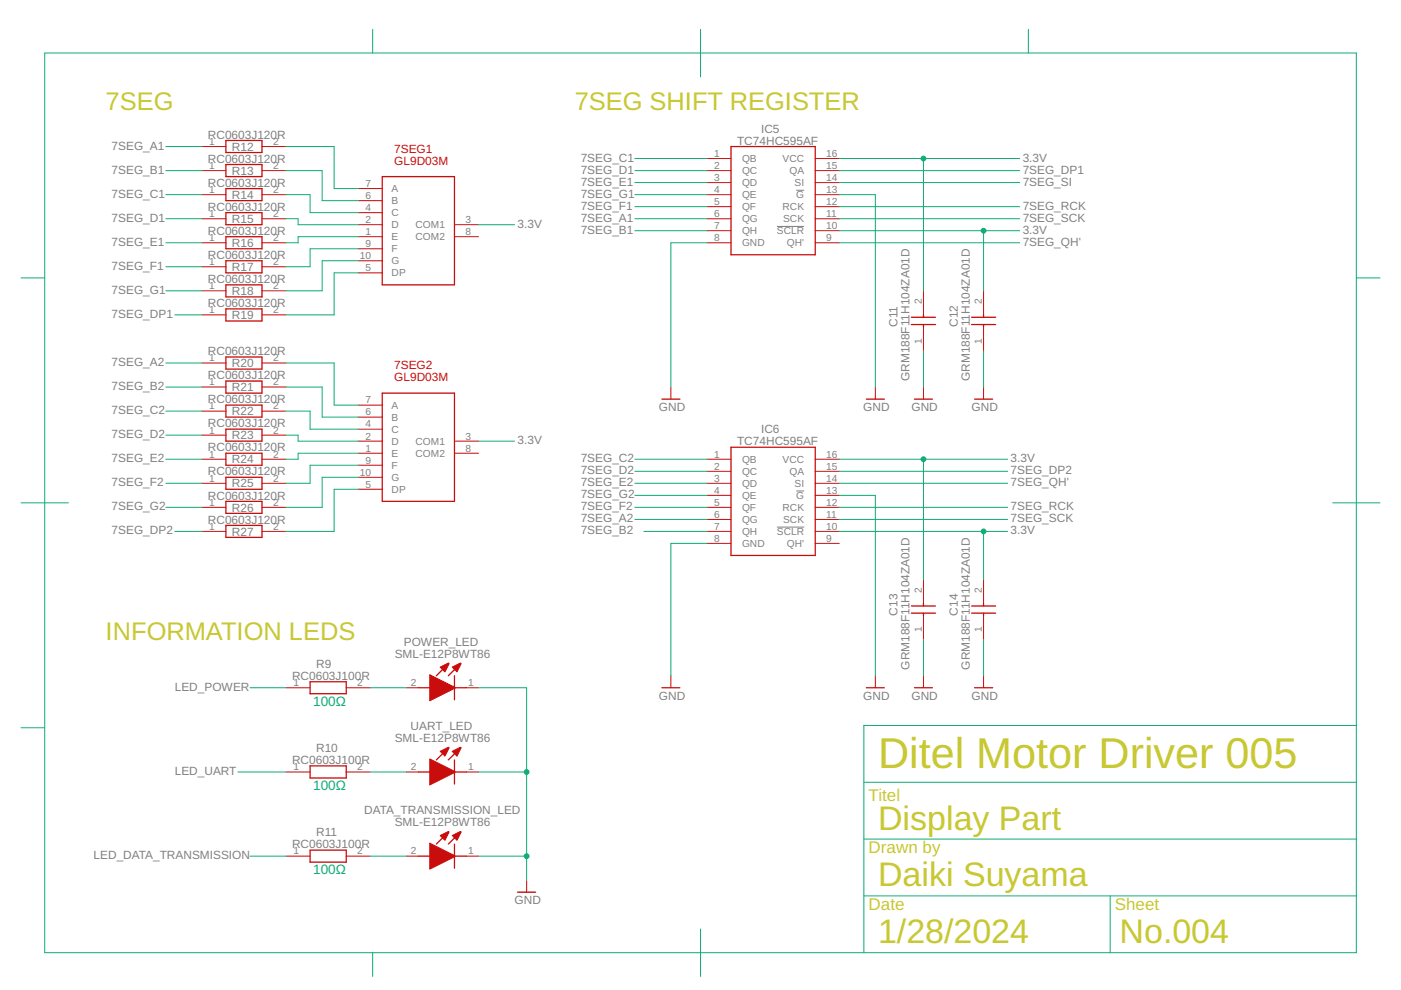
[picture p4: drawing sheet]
<svg xmlns="http://www.w3.org/2000/svg" width="297mm" height="210mm" viewBox="0 0 297 210" stroke-linecap="round" stroke-linejoin="round" font-family="sans-serif">
<path d="M164.7 48h5.8M168.8 40.3h1.7M164.7 111.8h5.8M168.8 104.1h1.7" fill="none" stroke="#808080" stroke-width=".21"/>
<g fill="none" stroke="#c90d0c" stroke-width=".28">
<path d="M47.9 34.9h7.6v2.5h-7.6zM47.9 29.8h7.6v2.5h-7.6zM47.9 40h7.6v2.5h-7.6zM81 37.4h15.4v23h-15.4zM155 31.1h17.8v22.9h-17.8zM47.9 45.1h7.6v2.5h-7.6zM47.9 50.2h7.6v2.5h-7.6zM47.9 55.3h7.6v2.5h-7.6zM47.9 60.4h7.6v2.5h-7.6zM47.9 65.5h7.6v2.6h-7.6zM47.9 75.7h7.6v2.6h-7.6zM193.2 68.8h5.1"/>
<path d="M193.2 67.3h5.1M195.8 66.8v.5M195.8 68.8v.5M206 68.8h5.1M206 67.3h5.1M208.5 66.8v.5M208.5 68.8v.5M47.9 80.8h7.6v2.6h-7.6zM47.9 85.9h7.6v2.5h-7.6zM47.9 91h7.6v2.5h-7.6zM47.9 96.1h7.6v2.5h-7.6zM81 83.4h15.4v22.9h-15.4z"/>
<path d="M140.3 84.6h3.8M155 94.8h17.8v23h-17.8zM183.7 84.6h3.8M193.9 84.6h3.8M206.6 84.6h3.9M47.9 101.2h7.6v2.5h-7.6zM47.9 106.3h7.6v2.5h-7.6zM47.9 111.4h7.6v2.5h-7.6zM193.2 130h5.1M193.2 128.5h5.1M195.8 128v.5M195.8 130v.5"/>
<path d="M206 130h5.1M206 128.5h5.1M208.5 128v.5M208.5 130v.5M65.7 144.5h7.7v2.6h-7.7zM88.7 145.8h2.5M95.1 140.7l-2.6 2.6M95.1 158.6l-2.6 2.5M96.4 143.3v5.1M96.4 145.8h2.5M97.6 140.7l-2.5 2.6M97.6 158.6l-2.5 2.5"/>
<path d="M140.3 145.8h3.8M183.7 145.8h3.8M193.9 145.8h3.8M206.6 145.8h3.9M65.7 162.4h7.7v2.6h-7.7zM88.7 163.7h2.5M95.1 176.4l-2.6 2.6M96.4 161.1v5.1M96.4 179v5.1M96.4 163.7h2.5M97.6 176.4l-2.5 2.6M65.7 180.3h7.7v2.5h-7.7z"/>
<path d="M88.7 181.5h2.5M96.4 181.5h2.5M109.7 189.2h3.9"/>
</g>
<g fill="none" stroke="#c90d0c" stroke-width=".21">
<path d="M42.8 31.1h5.1M42.8 36.2h5.1M55.5 31.1h5.1M55.5 36.2h5.1M75.9 40h5.1M149.9 36.2h5.1M149.9 33.6h5.1M149.9 38.7h5.1M172.8 36.2h5.1M172.8 33.6h5.1M172.8 38.7h5.1M42.8 41.3h5.1"/>
<path d="M42.8 46.4h5.1M42.8 51.5h5.1M42.8 56.6h5.1M55.5 41.3h5.1M55.5 46.4h5.1M55.5 51.5h5.1M55.5 56.6h5.1M75.9 42.5h5.1M75.9 45.1h5.1M75.9 47.6h5.1M75.9 50.2h5.1M75.9 52.7h5.1"/>
<path d="M75.9 55.3h5.1M75.9 57.8h5.1M96.4 47.6h5.1M96.4 50.2h5.1M149.9 41.3h5.1M149.9 46.4h5.1M149.9 51.5h5.1M149.9 43.8h5.1M149.9 48.9h5.1M172.8 41.3h5.1M172.8 46.4h5.1M172.8 51.5h5.1"/>
<path d="M172.8 43.8h5.1M172.8 48.9h5.1M42.8 61.7h5.1M42.8 66.8h5.1M42.8 77h5.1M55.5 61.7h5.1M55.5 66.8h5.1M55.5 77h5.1M195.8 61.7v5.1M195.8 69.3v5.1M208.5 61.7v5.1M208.5 69.3v5.1"/>
<path d="M42.8 82.1h5.1M42.8 87.2h5.1M42.8 92.3h5.1M42.8 97.4h5.1M55.5 82.1h5.1M55.5 87.2h5.1M55.5 92.3h5.1M55.5 97.4h5.1M75.9 85.9h5.1M75.9 88.4h5.1M75.9 91h5.1M75.9 93.5h5.1"/>
<path d="M75.9 96.1h5.1M75.9 98.6h5.1M96.4 93.5h5.1M96.4 96.1h5.1M142.2 82.1v2.5M149.9 97.4h5.1M149.9 99.9h5.1M172.8 97.4h5.1M172.8 99.9h5.1M185.6 82.1v2.5M195.8 82.1v2.5M208.5 82.1v2.5"/>
<path d="M42.8 102.5h5.1M42.8 107.6h5.1M42.8 112.7h5.1M55.5 102.5h5.1M55.5 107.6h5.1M55.5 112.7h5.1M75.9 101.2h5.1M75.9 103.7h5.1M149.9 102.5h5.1M149.9 107.6h5.1M149.9 112.7h5.1M149.9 105h5.1"/>
<path d="M149.9 110.1h5.1M149.9 115.2h5.1M172.8 102.5h5.1M172.8 107.6h5.1M172.8 112.7h5.1M172.8 105h5.1M172.8 110.1h5.1M172.8 115.2h5.1M195.8 122.9v5.1M195.8 130.5v5.1M208.5 122.9v5.1M208.5 130.5v5.1"/>
<path d="M60.6 145.8h5.1M73.4 145.8h5.1M86.1 145.8h2.6M98.9 145.8h2.6M142.2 143.3v2.5M185.6 143.3v2.5M195.8 143.3v2.5M208.5 143.3v2.5M60.6 163.7h5.1M73.4 163.7h5.1M86.1 163.7h2.6M98.9 163.7h2.6"/>
<path d="M60.6 181.5h5.1M73.4 181.5h5.1M86.1 181.5h2.6M98.9 181.5h2.6M111.7 186.6v2.6"/>
</g>
<g fill="#c90d0c" stroke="#c90d0c" stroke-width=".21">
<path d="M91.1 143.1l5.4 2.6v.2l-5.4 2.7z" fill-rule="evenodd"/>
<path d="M95.9 141.5l1.7-.9 .2 .1-.9 1.8z" fill-rule="evenodd"/>
<path d="M93.3 141.5l1.8-.9 .1 .1-.9 1.8z" fill-rule="evenodd"/>
<path d="M91.1 160.9l5.4 2.7v.2l-5.4 2.6z" fill-rule="evenodd"/>
<path d="M95.9 159.3l1.7-.9 .2 .1-.9 1.8z" fill-rule="evenodd"/>
<path d="M93.3 159.3l1.8-.9 .1 .1-.9 1.8z" fill-rule="evenodd"/>
<path d="M91.1 178.8l5.4 2.6v.2l-5.4 2.7z" fill-rule="evenodd"/>
<path d="M95.9 177.2l1.7-.9 .2 .1-.9 1.8z" fill-rule="evenodd"/>
<path d="M93.3 177.2l1.8-.9 .1 .1-.9 1.8z" fill-rule="evenodd"/>
</g>
<g fill="none" stroke="#0dab76" stroke-width=".21">
<path d="M9.5 11.2h278.1v190.8h-278.1zM79 6.2v5M148.5 6.2v10.1M218 6.2v5M35.2 36.2h7.6M35.2 31.1h7.6M60.6 36.2h7.7v6.3h7.6M60.6 31.1h10.2v8.9h5.1M134.6 33.6h15.3M134.6 36.2h15.3M134.6 38.7h15.3M177.9 33.6h38.3"/>
<path d="M177.9 36.2h38.3M177.9 38.7h38.3M195.8 33.6v28.1M4.5 58.9h5M35.2 51.5h7.6M35.2 41.3h7.6M35.2 46.4h7.6M35.2 56.6h7.6M60.6 41.3h5.1v3.8h10.2M60.6 46.4h2.6v1.2h12.7M75.9 50.2h-12.7v1.3h-2.6M75.9 52.7h-10.2v3.9h-5.1"/>
<path d="M75.9 55.3h-7.6v6.4h-7.7M75.9 57.8h-5.1v9h-10.2M101.5 47.6h7.6M134.6 41.3h15.3M134.6 48.9h15.3M134.6 46.4h15.3M134.6 43.8h15.3M149.9 51.5h-7.7v30.6M177.9 51.5h38.3M177.9 41.3h7.7v40.8M177.9 48.9h38.3M177.9 46.4h38.3"/>
<path d="M177.9 43.8h38.3M208.5 48.9v12.8M287.6 58.9h5M35.2 61.7h7.6M35.2 77h7.6M37.1 66.8h5.7M60.6 77h10.2v8.9h5.1M195.8 74.4v7.7M208.5 74.4v7.7M35.2 97.4h7.6M35.2 82.1h7.6M35.2 87.2h7.6"/>
<path d="M35.2 92.3h7.6M60.6 92.3h2.6v1.2h12.7M60.6 87.2h5.1v3.8h10.2M60.6 82.1h7.7v6.3h7.6M75.9 96.1h-12.7v1.3h-2.6M75.9 98.6h-10.2v3.9h-5.1M101.5 93.5h7.6M134.6 97.4h15.3M134.6 99.9h15.3M177.9 97.4h35.7M177.9 99.9h35.7M195.8 97.4v25.5"/>
<path d="M4.5 106.6h10M35.2 102.5h7.6M35.2 107.6h7.6M37.1 112.7h5.7M75.9 103.7h-5.1v9h-10.2M75.9 101.2h-7.6v6.4h-7.7M134.6 105h15.3M134.6 110.1h15.3M134.6 102.5h15.3M134.6 107.6h15.3M136.5 112.7h13.4M149.9 115.2h-7.7v28.1"/>
<path d="M177.9 105h7.7v38.3M177.9 112.7h35.7M177.9 110.1h35.7M177.9 102.5h35.7M177.9 107.6h35.7M208.5 112.7v10.2M282.6 106.6h10M195.8 135.6v7.7M208.5 135.6v7.7M4.5 154.3h5M53 145.8h7.6M78.5 145.8h7.6"/>
<path d="M101.5 145.8h10.2v40.8M287.6 153.8h-104.4v48.2M50.4 163.7h10.2M78.5 163.7h7.6M101.5 163.7h10.2M183.2 177.9h104.4M183.2 165.9h104.4M53 181.5h7.6M78.5 181.5h7.6M101.5 181.5h10.2M148.5 197v10M183.2 189.9h104.4"/>
<path d="M235.4 189.9v12.1M79 202v5"/>
</g>
<g fill="#0dab76" stroke="#0dab76" stroke-width=".21">
<circle cx="111.7" cy="163.7" r=".51"/>
<circle cx="111.7" cy="181.5" r=".51"/>
<circle cx="195.8" cy="33.6" r=".51"/>
<circle cx="195.8" cy="97.4" r=".51"/>
<circle cx="208.5" cy="48.9" r=".51"/>
<circle cx="208.5" cy="112.7" r=".51"/>
</g>
<text font-size="9.1" fill="#c8c832" x="186.2" y="162.8">Ditel Motor Driver 005</text>
<g font-size="7.2" fill="#c8c832">
<text x="186.2" y="175.9">Display Part</text>
<text x="186.2" y="187.9">Daiki Suyama</text>
<text x="186.2" y="200">1/28/2024</text>
<text x="237.4" y="200">No.004</text>
</g>
<g font-size="5.4" fill="#c8c832">
<text x="22.4" y="23.4">7SEG</text>
<text x="121.8" y="23.4">7SEG SHIFT REGISTER</text>
<text x="22.4" y="135.6">INFORMATION LEDS</text>
</g>
<g font-size="3.6" fill="#c8c832">
<text x="184.2" y="169.9">Titel</text>
<text x="184.2" y="180.9">Drawn by</text>
<text x="184.2" y="193">Date</text>
<text x="236.4" y="193">Sheet</text>
</g>
<g font-size="2.9" fill="#0dab76">
<text x="66.4" y="149.6">100Ω</text>
<text x="66.4" y="167.5">100Ω</text>
<text x="66.4" y="185.3">100Ω</text>
</g>
<g font-size="2.5" fill="#808080">
<text x="44.1" y="29.4">RC0603J120R</text>
<text x="161.4" y="28.1">IC5</text>
<text x="23.7" y="31.7">7SEG_A1</text>
<text x="44.1" y="34.5">RC0603J120R</text>
<text x="49.2" y="32">R12</text>
<text x="123.1" y="34.3">7SEG_C1</text>
<text x="156.3" y="30.7">TC74HC595AF</text>
<text x="216.8" y="34.3">3.3V</text>
<text x="23.7" y="36.8">7SEG_B1</text>
<text x="23.7" y="41.9">7SEG_C1</text>
<text x="44.1" y="39.6">RC0603J120R</text>
<text x="49.2" y="37.1">R13</text>
<text x="123.1" y="36.8">7SEG_D1</text>
<text x="123.1" y="39.4">7SEG_E1</text>
<text x="123.1" y="41.9">7SEG_G1</text>
<text x="216.8" y="36.8">7SEG_DP1</text>
<text x="216.8" y="39.4">7SEG_SI</text>
<text x="23.7" y="47">7SEG_D1</text>
<text x="44.1" y="44.7">RC0603J120R</text>
<text x="49.2" y="42.2">R14</text>
<text x="49.2" y="47.3">R15</text>
<text x="123.1" y="47">7SEG_A1</text>
<text x="123.1" y="44.5">7SEG_F1</text>
<text x="216.8" y="44.5">7SEG_RCK</text>
<text x="216.8" y="47">7SEG_SCK</text>
<text x="23.7" y="52.1">7SEG_E1</text>
<text x="44.1" y="49.8">RC0603J120R</text>
<text x="49.2" y="52.4">R16</text>
<text x="109.7" y="48.3">3.3V</text>
<text x="123.1" y="49.6">7SEG_B1</text>
<text x="216.8" y="49.6">3.3V</text>
<text x="216.8" y="52.1">7SEG_QH'</text>
<text x="23.7" y="57.2">7SEG_F1</text>
<text x="44.1" y="54.9">RC0603J120R</text>
<text x="49.2" y="57.5">R17</text>
<text x="23.7" y="62.3">7SEG_G1</text>
<text x="44.1" y="60">RC0603J120R</text>
<text x="44.1" y="65.1">RC0603J120R</text>
<text x="49.2" y="62.6">R18</text>
<text x="23.7" y="67.4">7SEG_DP1</text>
<text x="49.2" y="67.7">R19</text>
<text x="190.3" y="69.3" transform="rotate(-90 190.3 69.3)">C11</text>
<text x="203.1" y="69.3" transform="rotate(-90 203.1 69.3)">C12</text>
<text x="23.7" y="77.6">7SEG_A2</text>
<text x="44.1" y="75.3">RC0603J120R</text>
<text x="49.2" y="77.9">R20</text>
<text x="23.7" y="82.7">7SEG_B2</text>
<text x="44.1" y="80.4">RC0603J120R</text>
<text x="49.2" y="83">R21</text>
<text x="192.9" y="80.8" transform="rotate(-90 192.9 80.8)">GRM188F11H104ZA01D</text>
<text x="205.6" y="80.8" transform="rotate(-90 205.6 80.8)">GRM188F11H104ZA01D</text>
<text x="23.7" y="87.8">7SEG_C2</text>
<text x="44.1" y="85.5">RC0603J120R</text>
<text x="49.2" y="88.1">R22</text>
<text x="139.7" y="87.2">GND</text>
<text x="183" y="87.2">GND</text>
<text x="193.2" y="87.2">GND</text>
<text x="206" y="87.2">GND</text>
<text x="23.7" y="92.9">7SEG_D2</text>
<text x="44.1" y="90.6">RC0603J120R</text>
<text x="44.1" y="95.7">RC0603J120R</text>
<text x="49.2" y="93.2">R23</text>
<text x="109.7" y="94.2">3.3V</text>
<text x="156.3" y="94.4">TC74HC595AF</text>
<text x="161.4" y="91.9">IC6</text>
<text x="23.7" y="98">7SEG_E2</text>
<text x="44.1" y="100.8">RC0603J120R</text>
<text x="49.2" y="98.3">R24</text>
<text x="123.1" y="98">7SEG_C2</text>
<text x="123.1" y="100.6">7SEG_D2</text>
<text x="214.3" y="98">3.3V</text>
<text x="214.3" y="100.6">7SEG_DP2</text>
<text x="23.7" y="103.1">7SEG_F2</text>
<text x="44.1" y="105.9">RC0603J120R</text>
<text x="49.2" y="103.4">R25</text>
<text x="123.1" y="103.1">7SEG_E2</text>
<text x="123.1" y="105.7">7SEG_G2</text>
<text x="214.3" y="103.1">7SEG_QH'</text>
<text x="23.7" y="108.2">7SEG_G2</text>
<text x="23.7" y="113.3">7SEG_DP2</text>
<text x="44.1" y="111">RC0603J120R</text>
<text x="49.2" y="108.5">R26</text>
<text x="49.2" y="113.6">R27</text>
<text x="123.1" y="110.8">7SEG_A2</text>
<text x="123.1" y="113.3">7SEG_B2</text>
<text x="123.1" y="108.2">7SEG_F2</text>
<text x="214.3" y="113.3">3.3V</text>
<text x="214.3" y="108.2">7SEG_RCK</text>
<text x="214.3" y="110.8">7SEG_SCK</text>
<text x="190.3" y="130.5" transform="rotate(-90 190.3 130.5)">C13</text>
<text x="203.1" y="130.5" transform="rotate(-90 203.1 130.5)">C14</text>
<text x="85.6" y="136.9">POWER_LED</text>
<text x="67" y="141.6">R9</text>
<text x="83.7" y="139.4">SML-E12P8WT86</text>
<text x="192.9" y="142" transform="rotate(-90 192.9 142)">GRM188F11H104ZA01D</text>
<text x="205.6" y="142" transform="rotate(-90 205.6 142)">GRM188F11H104ZA01D</text>
<text x="37.1" y="146.5">LED_POWER</text>
<text x="61.9" y="144.2">RC0603J100R</text>
<text x="139.7" y="148.4">GND</text>
<text x="183" y="148.4">GND</text>
<text x="193.2" y="148.4">GND</text>
<text x="206" y="148.4">GND</text>
<text x="87.1" y="154.7">UART_LED</text>
<text x="67" y="159.5">R10</text>
<text x="83.7" y="157.3">SML-E12P8WT86</text>
<text x="37.1" y="164.3">LED_UART</text>
<text x="61.9" y="162">RC0603J100R</text>
<text x="77.2" y="172.6">DATA_TRANSMISSION_LED</text>
<text x="61.9" y="179.9">RC0603J100R</text>
<text x="67" y="177.3">R11</text>
<text x="83.7" y="175.1">SML-E12P8WT86</text>
<text x="19.8" y="182.2">LED_DATA_TRANSMISSION</text>
<text x="109.1" y="191.7">GND</text>
</g>
<g font-size="2.5" fill="#c90d0c">
<text x="83.6" y="32.3">7SEG1</text>
<text x="83.6" y="34.9">GL9D03M</text>
<text x="83.6" y="78.2">7SEG2</text>
<text x="83.6" y="80.8">GL9D03M</text>
</g>
<g font-size="2.2" fill="#808080">
<text x="44.3" y="30.7">1</text>
<text x="44.3" y="35.8">1</text>
<text x="57.9" y="30.7">2</text>
<text x="57.9" y="35.8">2</text>
<text x="151.4" y="33.3">1</text>
<text x="151.4" y="35.8">2</text>
<text x="157.3" y="34.4">QB</text>
<text x="165.9" y="34.4">VCC</text>
<text x="175.2" y="33.3">16</text>
<text x="175.2" y="35.8">15</text>
<text x="44.3" y="40.9">1</text>
<text x="57.9" y="40.9">2</text>
<text x="77.5" y="39.6">7</text>
<text x="83" y="40.8">A</text>
<text x="151.4" y="38.4">3</text>
<text x="151.4" y="40.9">4</text>
<text x="157.3" y="36.9">QC</text>
<text x="157.3" y="39.5">QD</text>
<text x="167.4" y="36.9">QA</text>
<text x="168.5" y="39.5">SI</text>
<text x="175.2" y="38.4">14</text>
<text x="175.2" y="40.9">13</text>
<text x="44.3" y="46">1</text>
<text x="57.9" y="46">2</text>
<text x="77.5" y="42.2">6</text>
<text x="77.5" y="44.7">4</text>
<text x="77.5" y="47.3">2</text>
<text x="83" y="43.3">B</text>
<text x="83" y="45.9">C</text>
<text x="98.7" y="47.3">3</text>
<text x="151.4" y="43.5">5</text>
<text x="151.4" y="46">6</text>
<text x="157.3" y="42">QE</text>
<text x="157.3" y="44.6">QF</text>
<text x="157.3" y="47.1">QG</text>
<text x="165.9" y="44.6">RCK</text>
<text x="166.1" y="47.1">SCK</text>
<text x="168.8" y="42">G</text>
<text x="175.2" y="43.5">12</text>
<text x="175.2" y="46">11</text>
<text x="44.3" y="51.1">1</text>
<text x="57.9" y="51.1">2</text>
<text x="77.5" y="49.8">1</text>
<text x="77.5" y="52.4">9</text>
<text x="83" y="48.4">D</text>
<text x="83" y="51">E</text>
<text x="83" y="53.5">F</text>
<text x="88.1" y="48.4">COM1</text>
<text x="88.1" y="51">COM2</text>
<text x="98.7" y="49.8">8</text>
<text x="151.4" y="48.6">7</text>
<text x="151.4" y="51.1">8</text>
<text x="157.3" y="49.7">QH</text>
<text x="157.3" y="52.2">GND</text>
<text x="164.7" y="49.7">SCLR</text>
<text x="166.9" y="52.2">QH'</text>
<text x="175.2" y="48.6">10</text>
<text x="175.2" y="51.1">9</text>
<text x="44.3" y="56.2">1</text>
<text x="57.9" y="56.2">2</text>
<text x="76.3" y="54.9">10</text>
<text x="77.5" y="57.5">5</text>
<text x="83" y="56.1">G</text>
<text x="83" y="58.6">DP</text>
<text x="44.3" y="61.3">1</text>
<text x="57.9" y="61.3">2</text>
<text x="195.4" y="64.4" transform="rotate(-90 195.4 64.4)">2</text>
<text x="208.2" y="64.4" transform="rotate(-90 208.2 64.4)">2</text>
<text x="44.3" y="66.4">1</text>
<text x="57.9" y="66.4">2</text>
<text x="44.3" y="76.6">1</text>
<text x="57.9" y="76.6">2</text>
<text x="195.4" y="72.9" transform="rotate(-90 195.4 72.9)">1</text>
<text x="208.2" y="72.9" transform="rotate(-90 208.2 72.9)">1</text>
<text x="44.3" y="81.7">1</text>
<text x="57.9" y="81.7">2</text>
<text x="44.3" y="86.8">1</text>
<text x="57.9" y="86.8">2</text>
<text x="77.5" y="85.5">7</text>
<text x="77.5" y="88.1">6</text>
<text x="83" y="86.7">A</text>
<text x="83" y="89.2">B</text>
<text x="44.3" y="91.9">1</text>
<text x="57.9" y="91.9">2</text>
<text x="77.5" y="90.6">4</text>
<text x="77.5" y="93.2">2</text>
<text x="77.5" y="95.7">1</text>
<text x="83" y="91.8">C</text>
<text x="83" y="94.3">D</text>
<text x="88.1" y="94.3">COM1</text>
<text x="98.7" y="93.2">3</text>
<text x="98.7" y="95.7">8</text>
<text x="44.3" y="97">1</text>
<text x="57.9" y="97">2</text>
<text x="76.3" y="100.8">10</text>
<text x="77.5" y="98.3">9</text>
<text x="83" y="96.9">E</text>
<text x="83" y="99.4">F</text>
<text x="83" y="102">G</text>
<text x="88.1" y="96.9">COM2</text>
<text x="151.4" y="97">1</text>
<text x="151.4" y="99.6">2</text>
<text x="157.3" y="98.1">QB</text>
<text x="157.3" y="100.7">QC</text>
<text x="165.9" y="98.1">VCC</text>
<text x="167.4" y="100.7">QA</text>
<text x="175.2" y="97">16</text>
<text x="175.2" y="99.6">15</text>
<text x="44.3" y="102.1">1</text>
<text x="44.3" y="107.2">1</text>
<text x="57.9" y="102.1">2</text>
<text x="57.9" y="107.2">2</text>
<text x="77.5" y="103.4">5</text>
<text x="83" y="104.5">DP</text>
<text x="151.4" y="102.1">3</text>
<text x="151.4" y="104.7">4</text>
<text x="151.4" y="107.2">5</text>
<text x="157.3" y="103.2">QD</text>
<text x="157.3" y="105.8">QE</text>
<text x="168.5" y="103.2">SI</text>
<text x="168.8" y="105.8">G</text>
<text x="175.2" y="102.1">14</text>
<text x="175.2" y="104.7">13</text>
<text x="175.2" y="107.2">12</text>
<text x="44.3" y="112.3">1</text>
<text x="57.9" y="112.3">2</text>
<text x="151.4" y="109.8">6</text>
<text x="151.4" y="112.3">7</text>
<text x="157.3" y="108.3">QF</text>
<text x="157.3" y="110.9">QG</text>
<text x="157.3" y="113.4">QH</text>
<text x="164.7" y="113.4">SCLR</text>
<text x="165.9" y="108.3">RCK</text>
<text x="166.1" y="110.9">SCK</text>
<text x="175.2" y="109.8">11</text>
<text x="175.2" y="112.3">10</text>
<text x="151.4" y="114.9">8</text>
<text x="157.3" y="116">GND</text>
<text x="166.9" y="116">QH'</text>
<text x="175.2" y="114.9">9</text>
<text x="195.4" y="125.6" transform="rotate(-90 195.4 125.6)">2</text>
<text x="208.2" y="125.6" transform="rotate(-90 208.2 125.6)">2</text>
<text x="195.4" y="134.1" transform="rotate(-90 195.4 134.1)">1</text>
<text x="208.2" y="134.1" transform="rotate(-90 208.2 134.1)">1</text>
<text x="62.2" y="145.5">1</text>
<text x="75.7" y="145.5">2</text>
<text x="87.1" y="145.5">2</text>
<text x="99.3" y="145.5">1</text>
<text x="62.2" y="163.3">1</text>
<text x="75.7" y="163.3">2</text>
<text x="87.1" y="163.3">2</text>
<text x="99.3" y="163.3">1</text>
<text x="62.2" y="181.2">1</text>
<text x="75.7" y="181.2">2</text>
<text x="87.1" y="181.2">2</text>
<text x="99.3" y="181.2">1</text>
</g>
</svg>
